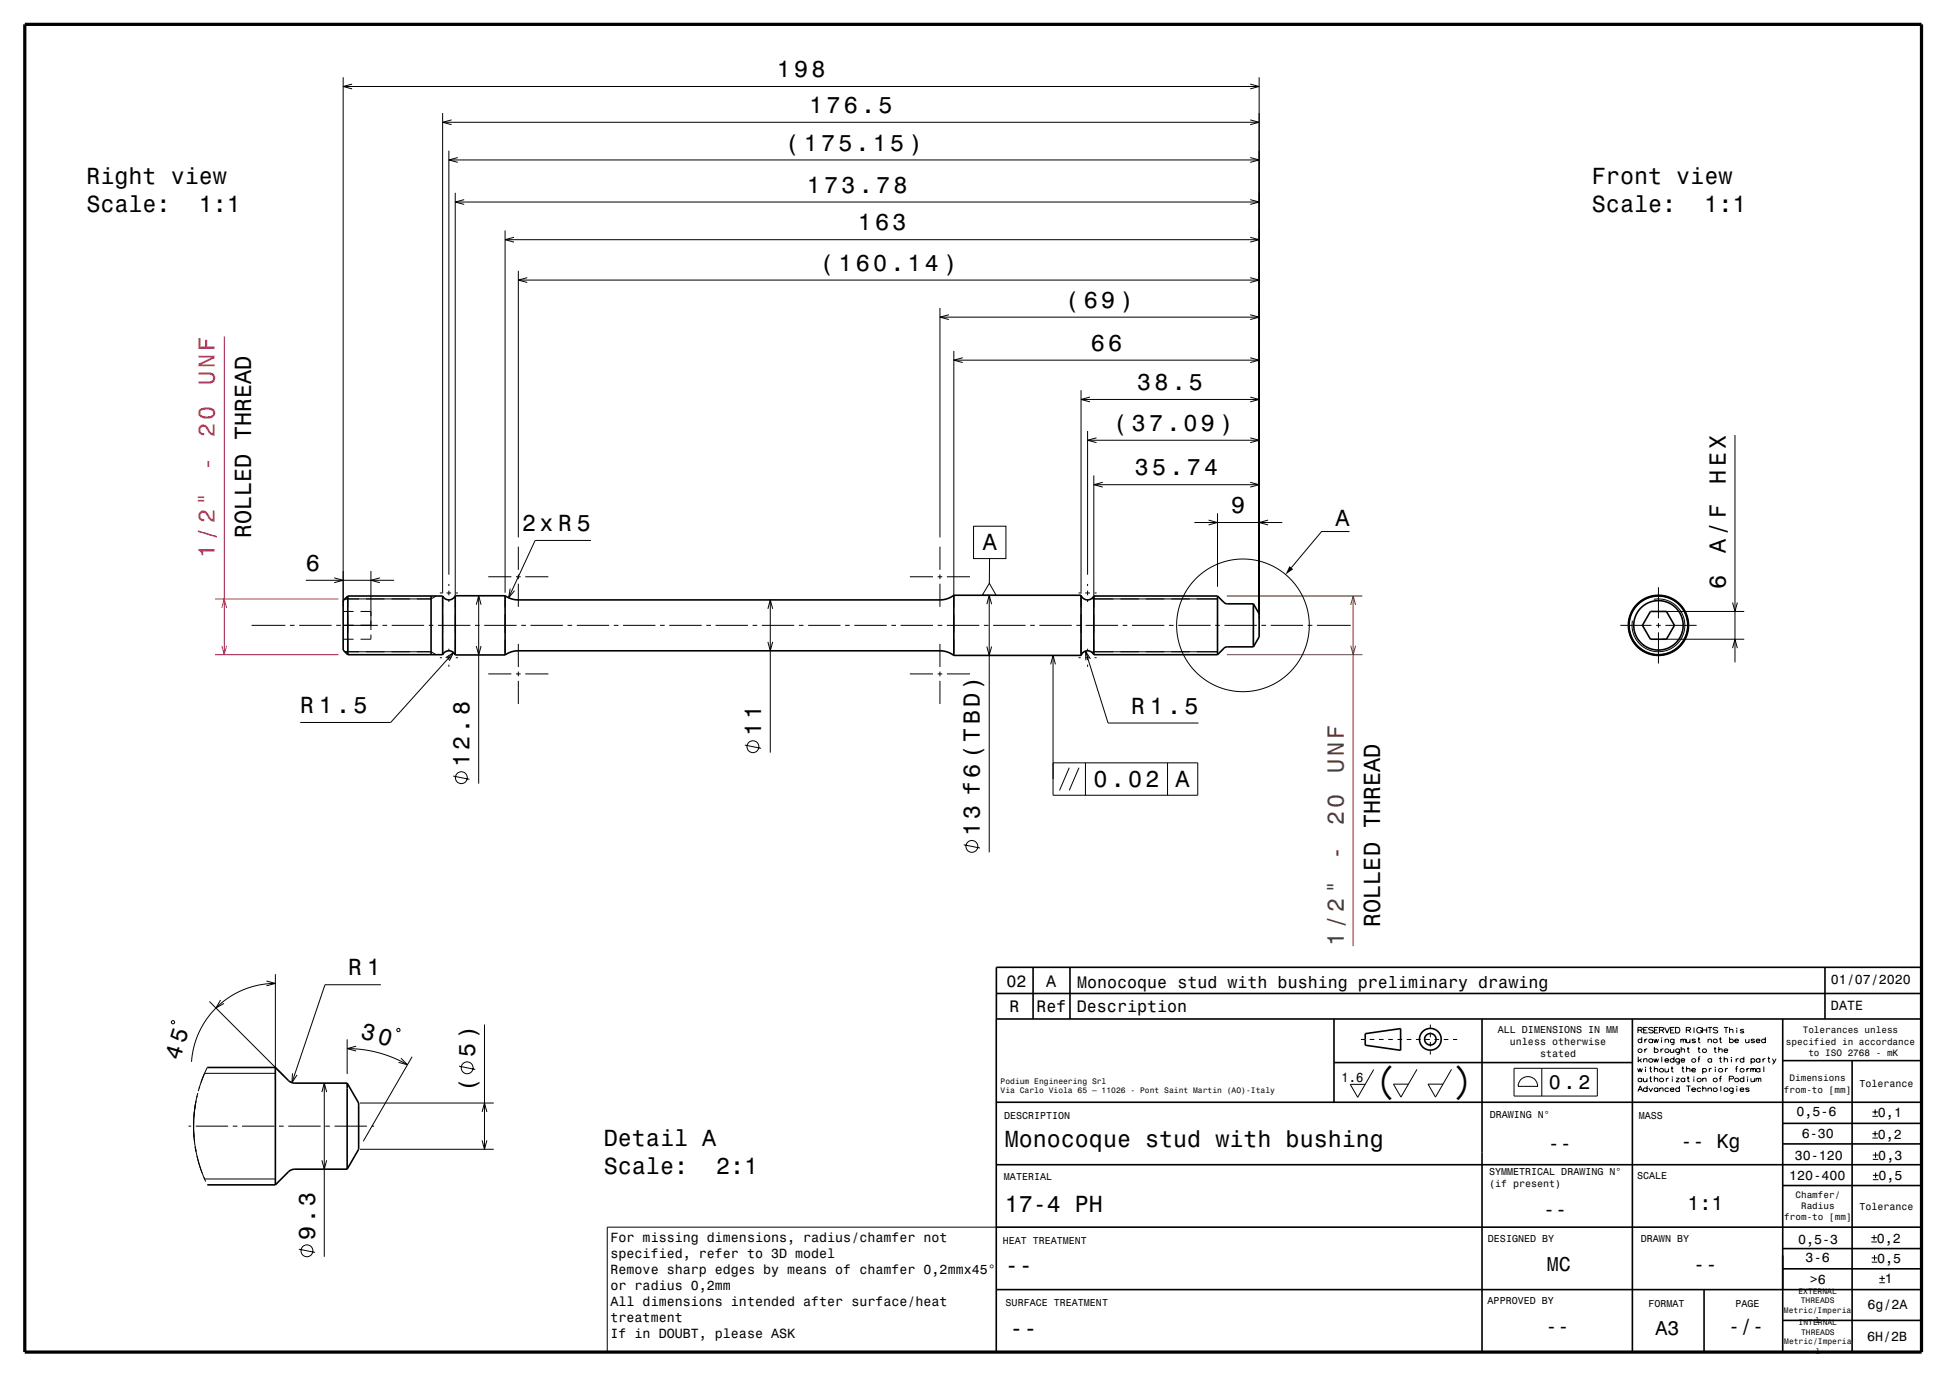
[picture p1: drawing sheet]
<svg xmlns="http://www.w3.org/2000/svg" width="420mm" height="297mm" viewBox="0 0 420 297" stroke-linecap="round" stroke-linejoin="round" font-family="sans-serif">
<g fill="none" stroke="#000" stroke-width=".22">
<path d="M74.2 16.7v114.3M74.2 18.7h198M76.1 18.2l-1.9 .5 1.9 .5M270.2 18.2l2 .5-2 .5M272.2 16.7v117.2M95.7 24.4v103.9M95.7 26.4h176.5M97 32.6v91.6M97 34.6h175.2M97.6 25.9l-1.9 .5 1.9 .5M99 34.1l-2 .5 2 .5M270.2 34.1l2 .5-2 .5"/>
<path d="M270.2 25.9l2 .5-2 .5M98.4 41.7v87M98.4 43.7h173.8M100.3 43.2l-1.9 .5 1.9 .5M109.2 49.8v78.3M109.2 51.8h163M111.1 51.3l-1.9 .5 1.9 .5M112 58.5v57.7M270.2 51.3l2 .5-2 .5M270.2 43.2l2 .5-2 .5M112 60.5h160.2M114 60l-2 .5 2 .6"/>
<path d="M203.2 66.6v49.6M203.2 68.6h69M205.1 68l-1.9 .6 1.9 .5M206.2 75.9v55.4M206.2 77.9h66M208.1 77.3l-1.9 .6 1.9 .5M270.2 77.3l2 .6-2 .5M270.2 68l2 .6-2 .5M270.2 60l2 .5-2 .6M233.7 84.3v44M233.7 86.3h38.5M235.1 93.2v31"/>
<path d="M235.1 95.2h37.1M235.6 85.8l-1.9 .5 1.9 .6M237 94.6l-1.9 .6 1.9 .5M270.2 94.6l2 .6-2 .5M270.2 85.8l2 .5-2 .6M375 94v49.2M112 118.2v5M127.7 116.8h-12l-5.8 12.4M203.2 118.2v5M210.4 113.7h7v7h-7zM236.4 102.8v28.5M236.4 104.8h35.8"/>
<path d="M238.4 104.3l-2 .5 2 .5M258.2 112.9h19M261.2 112.4l2 .5-2 .6M263.2 110.9v15.9M270.2 104.3l2 .5-2 .5M274.1 112.4l-1.9 .5 1.9 .6M291.7 114.9h-6l-6.6 7.8M54.4 135.2h7.3M62.7 135.2h1M64.7 135.2h7M66.1 125.4h19.1M72.2 124.9l2 .5-2 .5"/>
<path d="M72.7 135.2h1M74.2 138.2h2.2M74.2 132.2h2.2M74.2 135.2h7.5M75.2 128.8v2.5M75.2 132.8v4M75.2 138.3v2.7M77.9 132.2h2.3M80.2 137.2v1h-2.3M80.2 123.4v12.8M82.1 124.9l-1.9 .5 1.9 .5M82.7 135.2h1"/>
<path d="M84.7 135.2h7M92.7 135.2h1M94.3 128.8l-1.1 .7h-18.7M94.7 135.2h7M95.1 128.2h.4M95.7 128.8v2.5M95.7 132.8v4M95.7 138.3v2.7M96.5 128.2h1M97 126.2v.5M97 127.7v1M97 129.7v.4"/>
<path d="M98.4 128.8v2.5M98.4 132.8v4M98.4 138.3v2.8M98.5 128.2h.5M102.7 135.2h1M103 130.7l.5-1.9 .5 1.9M103 139.6l.5 2 .5-2M103.5 128.8v40.6M104.7 135.2h7M105.5 124.7h5M109.2 128.8v2.5M109.2 132.8v4"/>
<path d="M109.2 138.3v2.8M110.3 127.2l-.4 2 1.3-1.5M111.5 124.7h1M112 124.2v1M112 126.2v5M112 139.2v5M112.7 135.2h1M113.5 124.7h5M114.7 135.2h7M122.7 135.2h1M124.7 135.2h7M132.7 135.2h1"/>
<path d="M134.7 135.2h7M142.7 135.2h1M144.7 135.2h7M152.7 135.2h1M154.7 135.2h7M162.7 135.2h1M164.7 135.2h7M166 131.6l.5-1.9 .5 1.9M166 138.7l.5 2 .5-2M166.5 129.7v33M172.7 135.2h1M174.7 135.2h7"/>
<path d="M182.7 135.2h1M184.7 135.2h7M192.7 135.2h1M194.7 135.2h7M196.7 124.7h5M202.7 135.2h1M202.7 124.7h1M203.2 124.2v1M203.2 126.2v5M203.2 139.2v5M204.7 135.2h7M204.7 124.7h5"/>
<path d="M206.2 132.8v4M206.2 138.3v2.8M212.7 135.2h1M213.3 139.7l.5 2 .6-2M213.3 130.6l.5-1.9 .6 1.9M213.8 128.7v55.5M213.9 126.1l1.4 2.6h-3zM213.9 120.7v5.4M214.7 135.2h7M222.7 135.2h1M224.7 135.2h7M232.7 135.2h1"/>
<path d="M233.1 128.2h.5M233.7 128.7v2.6M233.7 132.8v4M233.7 138.3v2.8M234.6 128.2h1M234.7 135.2h7M235.1 126.2v.5M235.1 127.7v1M235.1 129.7v.4M236.2 129.5h27M236.4 132.8v4M236.4 138.3v2.7"/>
<path d="M236.6 128.2h.4M242.7 135.2h1M244.7 135.2h7M252.7 135.2h1M254.7 135.2h7M262.7 135.2h1M263.2 128.8v2.5M263.2 132.8v4M263.2 138.3v2.7M264.7 135.2h7M270.9 130.5v3.6M270.9 135.6v3.8"/>
<path d="M270.9 139.6v.2M272.7 135.2h1M274.7 135.2h7M282.7 135.2h1M284.7 135.2h7.3M350.2 135.2h6.8M357.5 129.6a5.7 5.7 0 0 1 6.7 5.2 5.7 5.7 0 0 1-6 6.1 5.7 5.7 0 0 1-5.3-6.7M358 135.2h1M358.5 126.9v6.8M358.5 134.7v1M358.5 136.7v6.7M359.3 138.2h17.7"/>
<path d="M359.3 132.2h17.7M360 135.2h6.7M374.5 130.2l.5 2 .6-2M74.5 140.9h18.7l1.1 .6M75.2 141.3v.2M95.1 142.2h.4M95.7 141.3v.2M96.4 142.1l1.6-1-.9 1.7M96.5 142.2h1M97 140.2v.5M97 141.7v1M97 143.7v.4"/>
<path d="M98 141.1l-13.6 15.1h-19.5M98.4 141.3v.3M98.5 142.2h.5M105.5 145.7h5M109.2 141.3v.3M111.5 145.7h1M112 145.2v1M112 147.2v5M113.5 145.7h5M196.7 145.7h5M202.7 145.7h1M203.2 145.2v1"/>
<path d="M203.2 147.2v5M204.7 145.7h5M206.2 141.4v.3M227.1 143.6l.5-1.9 .5 1.9M227.6 141.7v30.2h31.3v-7h-31.3M233.1 142.2h.5M233.7 141.4v.3M234.6 142.2h1M234.6 140.7l4.9 15.6h19.6M235.1 140.2v.5M235.1 141.7v1M235.1 143.7v.4"/>
<path d="M235.7 142.4l-1.1-1.7 .1 2M236.2 140.9h27M236.4 141.3v.2M236.6 142.2h.4M263.2 141.3v.2M374.5 140.1l.5-1.9 .6 1.9M98 167.8l3.5 .7M161 161.1l3.5 .7M231.1 165.9l-2.1 4.9M233.2 165.9l-2.1 4.9M234.6 164.9v7M252.4 164.9v7"/>
<path d="M208.3 182.6l3.5 .7M45.3 216.5l16.1 16.1M47.7 216.2l-1 1.7 1.7-1M57.6 212.1l1.9 .5-1.9 .5M59.5 212.6l-3.5 .3-3.1 .9-3.1 1.6-2.8 2.1-2.2 2.7-1.7 2.8-1.2 3.3-.5 3.2M59.5 210.6v22.8M82.3 212.9h-12.1l-7.1 21.1M37.1 220.8l.5-.1 .1 .5-.5 .1zM42.3 238.2l-.3 2.5-.2 2.7M42.4 238l-.5 3.4M42.6 236.8l-.6 3.5-.1 3.5M42.8 236.3l-.3 .9"/>
<path d="M43.1 234.9l-.2 1M44.8 230.7l-1.3 3.3M59.5 232h-15.3l-1.2 3.3M63.2 232l-.1 2 1.1-1.6M69.6 236.1l.5-2 .5 2M70.1 234.1v37.6M75 226.7l3.2 .2 3.4 .6 3.3 1.1 3.2 1.6M75 224.7v7.4M77 226.1l-2 .6 2 .5M77.8 238.4h28.9M85.8 222.5l.5-.2 .1 .6-.5 .1zM86.7 228.7l1.4 1.5-2-.6"/>
<path d="M89.1 228.4l-10.6 18.3M99.2 230.5l3.5 .7M104.7 221.5v26.9M294.2 224.7h.9M296.1 224.7h1M296.9 231.2l-3.4 6-1.6-2.8h3.2M298.1 224.7h1M300.1 224.7h1M302.1 224.7h1M304.1 224.7h1M306.1 224.7h1M306.3 231.1l-3.5 6-1.6-2.8h3.2"/>
<path d="M308.1 224.7h1M309.2 221.5v.7M309.2 223.2v1M309.2 225.2v1M309.2 227.2v.7M310.1 224.7h1M312.1 224.7h1M313.8 231.1l-3.5 6-1.6-2.8h3.2M314.1 224.7h.9M327.3 230.9h18v6h-18zM328.9 233.2a2.12 2.12 0 0 1 2.2-.3 2.12 2.12 0 0 1 1.3 1.9h-4.2l.1-.8zM333.3 230.9v6"/>
<path d="M354 230.9l.3 .8 .2-.8 .3 .8 .2-.8M354 235.9l.6-1.2 .5 1.2M354.1 222.7h.7l.2-.4-.3-.2h-.6v1.2M354.1 228.4v1.2M354.2 235.5h.7M354.4 229.2l.5 .4M354.6 222.7l.4 .6M354.9 228.8l-.8 .6M354.9 224.8a.44 .44 0 0 0-.7-.1 .44 .44 0 0 0 0 .6 .44 .44 0 0 0 .7-.1M354.9 233.2a.44 .44 0 0 0-.7-.1 .44 .44 0 0 0 0 .7 .44 .44 0 0 0 .7-.1M354.9 224.2v1.2M354.9 233.1v.7"/>
<path d="M355.3 233.1v.7h.4l.3-.2M355.3 229l.3-.2 .4 .1v.7M355.3 228.8v.8M355.3 222.6h.6M355.6 224.6v.8M355.6 226.7v.8M355.7 230.6h.1M355.7 231v.7M356 233.1v.7M356.1 235.3a.44 .44 0 0 0-.7-.1 .44 .44 0 0 0 0 .7 .44 .44 0 0 0 .7-.1M356.1 234.7v1.2M356.1 224.6l-.4 .1-.1 .2"/>
<path d="M356.1 226.7l-.4 .1-.1 .3M356.2 222.1h-.9v1.2h.9M356.4 235.2l.4 .7 .4-.7M356.6 230.9h.4M356.6 233h.4M356.8 230.5v1l.3 .2M356.8 232.6v1l.3 .2M357.2 224.8a.44 .44 0 0 0-.6-.1 .44 .44 0 0 0 0 .6 .44 .44 0 0 0 .6-.1M357.2 224.6v.8M357.4 222.3l-.4-.2a.43 .43 0 0 0-.6 .3l.8 .4 .2 .3-.6 .2-.4-.2M357.5 224.6l.2 .8 .3-.8 .2 .8 .3-.8M357.5 228.8l.2 .8 .3-.8 .2 .8 .3-.8"/>
<path d="M357.6 226.9a.44 .44 0 0 1 .7-.1 .44 .44 0 0 1 0 .7 .44 .44 0 0 1-.7-.2M357.6 231.1l.3-.2 .4 .1v.7M357.6 233.2l.3-.1h.4v.7M357.6 226.3v1.2M357.6 230.5v1.2M357.6 232.6v1.2M357.6 222.6h.6M358.4 235.3a.44 .44 0 0 0-.7-.1 .44 .44 0 0 0 0 .7 .44 .44 0 0 0 .7-.1M358.4 235.2v.7M358.5 222.1h-.9v1.2h.9M358.7 222.7h.7l.2-.4-.2-.2h-.7v1.2M358.8 235.4l.3-.2h.3l.1 .7"/>
<path d="M358.8 235.2v.7M359 226.7v.8M359.2 224.3h.1M359.2 224.7v.7M359.2 228.4v1.2M359.2 222.7l.4 .6M359.6 226.7l-.4 .1-.2 .3M359.8 222.1l.6 1.2 .5-1.2M359.9 229.2l.2 .4h.3l.3-.2M359.9 230.9l.1 .8h.3l.4-.2M359.9 224.8l.4-.2 .3 .1 .1 .7M359.9 229l.5-.2 .3 .4h-.8z"/>
<path d="M359.9 224.6v.8M360.2 233.1v.7M360.7 230.9v.8M360.7 235.3a.44 .44 0 0 0-.7-.1 .44 .44 0 0 0 0 .7 .44 .44 0 0 0 .7-.1M360.7 233.1h-.3l-.2 .3M361 235.5l.2 .4h.4l.3-.1M361.1 226.7v.7l.4 .1 .3-.2M361.1 235.3l.5-.1 .3 .3h-.9zM361.1 222.6h.6M361.2 230.9h.5M361.4 230.5v1l.3 .2M361.5 232.7h.1"/>
<path d="M361.5 233.1v.7M361.8 226.7v.8M361.9 224.8a.44 .44 0 0 0-.7-.1 .44 .44 0 0 0 0 .6 .44 .44 0 0 0 .7-.1M361.9 224.6l-.1 1.1h-.5M361.9 229a.44 .44 0 0 0-.7-.1 .44 .44 0 0 0 0 .7 .44 .44 0 0 0 .7-.2M361.9 228.4v1.2M362 222.1h-.9v1.2h.9M362.2 222.1h.5a.64 .64 0 0 1 .4 .6 .64 .64 0 0 1-.4 .6h-.5zM362.3 233.1h.7l-.7 .7h.7M363 226.9a.44 .44 0 0 0-.6-.1 .44 .44 0 0 0 0 .7 .44 .44 0 0 0 .6-.2M363 226.7v1.1l-.6 .1M363 229a.44 .44 0 0 0-.6-.1 .44 .44 0 0 0 0 .7 .44 .44 0 0 0 .6-.2"/>
<path d="M363 228.8v1.1l-.6 .1M363 235.3a.44 .44 0 0 0-.6-.1 .44 .44 0 0 0 0 .7 .44 .44 0 0 0 .6-.1M363 234.7v1.2M363.3 224.8l.3-.2 .3 .2 .3-.2 .2 .8M363.3 224.6v.8M363.4 229.2l.2 .4h.3l.3-.2M363.4 226.9l.3-.2 .4 .1v.7M363.4 229l.5-.2 .3 .4h-.8zM363.4 226.3v1.2M363.5 230.9h.5M363.7 230.5v1l.4 .2M363.9 224.8v.6"/>
<path d="M364.2 233.2a.44 .44 0 0 0-.7-.1 .44 .44 0 0 0 0 .7 .44 .44 0 0 0 .7-.1M364.2 233.1v.7M364.5 222.7h.7l.2-.4-.2-.2h-.7v1.2M364.5 234.7h.9M364.5 224.6l.1 .7 .4 .1 .3-.2M364.6 231.1l.3-.2 .3 .1 .1 .7M364.6 230.5v1.2M364.7 226.7h.5M364.7 233h.5M364.9 226.3v1l.3 .2M364.9 232.6v1l.3 .2M365 234.7v1.2"/>
<path d="M365.1 222.7l.3 .6M365.3 224.6v.8M365.7 231.3l.2 .4h.3l.3-.2M365.7 235.5l.2 .4h.3l.3-.1M365.7 231.1l.5-.2 .3 .4h-.8zM365.7 235.3l.5-.1 .3 .3h-.8zM366.1 232.7h.1M366.1 233.1v.7M366.2 222.1v1.2M366.5 224.8l-.3-.2-.3 .1-.2 .1 .8 .5-.5 .1-.3-.2M367 224.6h.5M367 226.7h.5"/>
<path d="M367 228.9h.5M367.2 224.2v1l.4 .2M367.2 226.3v1l.4 .2M367.5 228.4l-.3 .2v1M367.7 235.3a.44 .44 0 0 0-.7-.1 .44 .44 0 0 0 0 .7 .44 .44 0 0 0 .7-.1M367.9 222.4a.59 .59 0 0 0-.9-.2 .59 .59 0 0 0 0 .9 .59 .59 0 0 0 .9-.1v-.2h-.4M368 222.6h.9M368 222.1v1.2M368.1 231.1a.45 .45 0 0 1 .6-.1 .45 .45 0 0 1 0 .7 .45 .45 0 0 1-.6-.2M368.1 233.2l.3-.1h.3l.1 .7M368.1 235.4l.3-.2h.3l.1 .7M368.1 230.9v1.2"/>
<path d="M368.1 233.1v.7M368.1 234.7v1.2M368.9 222.1v1.2M369.2 222.1h.9M369.2 224.8l.3-.2 .4 .1 .1 .7M369.2 235.4l.3-.2h.4l.1 .7M369.2 224.6v.8M369.2 235.2v.7M369.5 230.9v.8M369.6 222.1v1.2M370 229a.44 .44 0 0 0-.7-.1 .44 .44 0 0 0 0 .7 .44 .44 0 0 0 .7-.2M370 228.8v.8"/>
<path d="M370 230.9l-.3 .1-.2 .3M370.5 226.7h.5M370.7 226.3v1l.3 .2M370.8 230.6h.1M370.8 231v.7M371.3 222.3l-.4-.2a.43 .43 0 0 0-.6 .3l1 .5a.57 .57 0 0 1-1 .2M371.5 226.9l.4-.2 .3 .1 .1 .7M371.5 226.3v1.2M371.7 224.6h.4M371.7 228.8h.4M371.7 233.1h.4M371.9 224.2v1l.3 .2"/>
<path d="M371.9 228.4v1l.3 .2M372 234.7v1.2M372.2 232.6l-.4 .2v1M372.6 222.1h1M372.7 227.1l.2 .4h.3l.3-.2M372.7 226.9l.5-.2 .3 .4h-.8zM372.7 229l.3-.2 .4 .1v.7M372.7 228.4v1.2M373 230.9v.8M373.1 222.1v1.2M373.5 230.9l-.3 .1-.2 .3M373.8 233.2h.7l.2-.4-.2-.2h-.7v1.2"/>
<path d="M373.9 222.7l.3-.2 .3 .1 .1 .7M373.9 224.8a.45 .45 0 0 1 .6-.1 .45 .45 0 0 1 0 .7 .45 .45 0 0 1-.6-.2M373.9 222.1v1.2M373.9 224.2v1.2M374.3 228.5h.1M374.3 228.9v.7M374.6 235.3a.44 .44 0 0 0-.6-.1 .44 .44 0 0 0 0 .7 .44 .44 0 0 0 .6-.1M374.6 235.2v1l-.5 .1M375 224.9l.2 .5h.3l.3-.2M375 224.8l.5-.2 .3 .4h-.8zM375.2 231h.4M375.3 228.8v.8"/>
<path d="M375.4 222.2h.1M375.4 234.9h.1M375.4 222.6v.7M375.4 235.2v.7M375.7 230.5l-.4 .2v1M375.8 228.8l-.3 .1-.2 .3M376.1 235.5l.2 .4h.4l.3-.1M376.2 235.3l.5-.1 .3 .3h-.9zM377 222.7l-.3-.2h-.4l-.1 .2 .8 .4-.5 .2-.3-.2M377 229a.44 .44 0 0 0-.7-.1 .44 .44 0 0 0 0 .7 .44 .44 0 0 0 .7-.2M377 233.2a.44 .44 0 0 0-.7-.1 .44 .44 0 0 0 0 .7 .44 .44 0 0 0 .7-.1M377 228.4v1.2"/>
<path d="M377 232.6v1.2M377.3 224.6l.1 .7 .3 .1 .4-.2M377.6 230.9v.8M377.8 232.7h.1M377.8 233.1v.7M378.1 224.6v.8M378.1 235.3l-.3-.1-.5 .1 .8 .4-.1 .2-.7-.1M378.1 230.9l-.3 .1-.2 .3M378.4 231.2l.3-.3 .3 .3 .3-.3 .2 .8M378.4 230.9v.8M378.5 233.1v.7h.4l.3-.2M378.5 229a.45 .45 0 0 1 .7-.1 .45 .45 0 0 1 0 .7 .45 .45 0 0 1-.7-.2"/>
<path d="M378.5 228.8v1.2M379 231.2v.5M379.2 233.1v.7M379.3 224.8l-.3-.2-.3 .1-.2 .1 .8 .5-.5 .1-.3-.2M379.6 233.3l.3-.2 .2 .2 .4-.2 .1 .7M379.6 233.1v.7M379.6 224.9l.2 .5h.4l.2-.2M379.7 224.8l.5-.2 .2 .4h-.8zM380.1 233.3v.5M380.4 229a.44 .44 0 0 0-.6-.1 .44 .44 0 0 0 0 .7 .44 .44 0 0 0 .6-.2M380.4 231.1a.44 .44 0 0 0-.6-.1 .44 .44 0 0 0 0 .7 .44 .44 0 0 0 .6-.2M380.4 228.8v.8"/>
<path d="M380.4 230.9v.8M381.1 228.8v.8M381.3 230.5v1.2M381.6 224.8a.44 .44 0 0 0-.7-.1 .44 .44 0 0 0 0 .6 .44 .44 0 0 0 .7-.1M381.6 224.2v1.2M381.6 228.8l-.3 .1-.2 .3M382.1 228.8h.5M382.3 228.4v1l.3 .2M383.1 228.8l.4 .8M383.9 228.8l-.5 1-.3 .2M405.3 239.8v1.2M40.8 243.4h.5"/>
<path d="M41.8 243.4l.3 3.5M41.9 242.4l-.1 1M41.9 244.8v1M42 246.8l.7 3.4 1 3.4M42.2 247.9l.2 1M42.3 243.4h7M42.4 248.9h.1M42.6 249.9l.7 2.6 .9 2.3h15.3M44.1 254.5l.4 .9M44.8 256.1h.1M50.3 243.4h1M52.3 243.4h7"/>
<path d="M60.3 243.4h1M62.3 243.4h7M69.6 250.8l.5 1.9 .5-1.9M70.3 243.4h1M72.3 243.4h7M77.8 248.4h28.9M80.3 243.4h.6M104.2 240.4l.5-2 .5 2M104.2 246.5l.5 1.9 .5-1.9M404.7 246h1.2M404.7 245.1h1.2M404.7 241.3h1.2"/>
<path d="M404.7 240.4h1.2M404.8 250.6h1.2M404.8 249.7h1.2M404.8 255h1.2M404.8 254.1h1.2M405.3 244.5v1.2M405.4 249.1v1.2M405.4 253.5v1.2M64.6 270l3.5 .7M215.4 265.3h-84.1v27M404.5 268.5h1.2M404.5 267.5h1.2"/>
<path d="M404.6 272.8h1.2M404.6 271.9h1.2M405.1 266.9v1.2M405.2 271.3v1.2M406.2 277.3h1.2M406.2 276.3h1.2M406.8 275.7v1.2"/>
<circle cx="268.7" cy="135.2" r="14.3"/>
<circle cx="99.7" cy="168.1" r="1.28"/>
<circle cx="162.8" cy="161.4" r="1.28"/>
<circle cx="210.1" cy="183" r="1.28"/>
<circle cx="101" cy="230.8" r="1.28"/>
<circle cx="354.5" cy="227.1" r=".43"/>
<circle cx="356.8" cy="229.3" r=".43"/>
<circle cx="359.2" cy="231.4" r=".43"/>
<circle cx="359.2" cy="233.5" r=".43"/>
<circle cx="360.3" cy="227.1" r=".43"/>
<circle cx="366.1" cy="229.3" r=".43"/>
<circle cx="367.3" cy="233.5" r=".43"/>
<circle cx="368.4" cy="227.1" r=".43"/>
<circle cx="370.8" cy="225" r=".43"/>
<circle cx="370.8" cy="233.5" r=".43"/>
<circle cx="370.8" cy="235.6" r=".43"/>
<circle cx="371.9" cy="231.4" r=".43"/>
<circle cx="373.1" cy="235.6" r=".43"/>
<circle cx="375.4" cy="233.5" r=".43"/>
<circle cx="376.6" cy="231.4" r=".43"/>
<circle cx="66.4" cy="270.4" r="1.28"/>
</g>
<path d="M48.5 72.7v68.8M46.5 129.5h26.7M47.9 139.6l.6 1.9 .5-1.9M47.9 131.4l.6-1.9 .5 1.9M46.5 141.5h26.7" fill="none" stroke="#ff0080" stroke-width=".22"/>
<path d="M265.2 128.8h29.3M292 139.6l.5 1.9 .5-1.9M292 130.8l.5-2 .5 2M292.5 128.8v75.7M265.2 141.5h29.3" fill="none" stroke="#804000" stroke-width=".22"/>
<g fill="none" stroke="#000" stroke-width=".35">
<path d="M75.2 128.8v12.7M75.2 128.8l-1 1v10.7l1 1M75.2 128.8h20.5M93.2 128.8v12.7M95.7 128.8v12.7M98.4 128.8a1.5 1.5 0 0 1-1.3 .9 1.5 1.5 0 0 1-1.4-.9M98.4 128.8v12.8M98.4 128.8h10.8M109.2 128.8v12.8M206.2 128.7l-1.3 .7-1.7 .3h-91.2l-1.5-.3-1.3-.6M206.2 128.7v13M206.2 128.7h27.5"/>
<path d="M233.7 128.7a1.5 1.5 0 0 0 1.3 1 1.5 1.5 0 0 0 1.4-.9M233.7 128.7v13M236.4 128.8v12.7M236.4 128.8h26.8M263.2 128.8l1.8 1.7h5.9M263.2 128.8v12.7M270.9 139.8l-5.9 .1-.4 .2-1.4 1.4M270.9 130.5l1.3 2.2v5l-1.3 2.1M270.9 130.5v9.3M356.8 132.2h3.4l1.8 3-1.8 3h-3.4l-1.8-3zM75.2 141.5h20.5M95.7 141.5a1.5 1.5 0 0 1 1.4-.8 1.5 1.5 0 0 1 1.3 .9"/>
<path d="M98.4 141.6h10.8M109.2 141.6l1.4-.7 1.4-.2h91.2l1.7 .3 1.3 .7M206.2 141.7h27.5M236.4 141.5a1.5 1.5 0 0 0-1.4-.8 1.5 1.5 0 0 0-1.3 1M236.4 141.5h26.8M215.5 214.7h200.1M223.3 209.1v11.2M231.3 209.1v11.1M394.5 209.1v11.2M415.4 206.8v85.5h-200v-83.2h200M44.8 230.7h14.7M59.5 230.7l3 3 .9 .4h11.6"/>
<path d="M59.5 230.7v25.4M75 234.1l2.5 4.3v10l-2.5 4.3M75 234.1v18.6M215.4 220.3h200M215.4 238.3h200M288.4 220.3v18M288.4 229.7h64.5M295.1 223.4l7.7-1.1v4.7l-7.7-1.1zM320.4 220.3v72M352.9 220.3v72M385.4 220.3v72M385.4 229.3h30"/>
<path d="M400.4 229.3v63M44.8 256.1h14.7M75 252.7l-11.8 .1-.8 .5-2.9 2.8M215.4 251.8h200M385.4 247.3h30M385.4 256.3h30M385.4 242.8h30M215.4 265.3h200M215.4 278.8h200M368.4 278.8v13.5M385.4 274.3h30M385.4 269.9h30"/>
<path d="M385.3 285.4h30"/>
<circle cx="358.5" cy="135.2" r="6.4"/>
<circle cx="358.5" cy="135.2" r="6.5"/>
<circle cx="358.5" cy="135.2" r="6.3"/>
<circle cx="358.5" cy="135.2" r="5.3"/>
<circle cx="309.2" cy="224.6" r="1.25"/>
<circle cx="309.2" cy="224.6" r="2.35"/>
</g>
<path d="M5.4 5.3h410v287h-410z" fill="none" stroke="#000" stroke-width=".7" stroke-linecap="butt"/>
<path d="M278.7 122.4l.8 .6-1.6 1.2z" fill-rule="evenodd" fill="#000"/>
<g font-size="8.9">
<text x="298.4" y="237.2">(</text>
<text x="314.6" y="237.2">)</text>
</g>
<g font-size="5.1">
<text x="77.8" y="224.4" transform="rotate(15 77.8 224.4)">30</text>
<text x="38.9" y="229.3" transform="rotate(-73 38.9 229.3)">45</text>
</g>
<g font-size="5">
<text x="167.9" y="16.7">198</text>
<text x="174.9" y="24.4">176.5</text>
<text x="169.7" y="32.6">( 175.15 )</text>
<text x="18.7" y="39.8">Right view</text>
<text x="174.4" y="41.7">173.78</text>
<text x="344.1" y="39.8">Front view</text>
<text x="18.7" y="45.8">Scale:</text>
<text x="43" y="45.8">1:1</text>
<text x="344.1" y="45.8">Scale:</text>
<text x="368.4" y="45.8">1:1</text>
<text x="185.4" y="49.8">163</text>
<text x="177.2" y="58.5">( 160.14 )</text>
<text x="230.3" y="66.6">( 69 )</text>
<text x="235.8" y="75.9">66</text>
<text x="245.8" y="84.3">38.5</text>
<text x="240.6" y="93.2">( 37.09 )</text>
<text x="245.3" y="102.8">35.74</text>
<text x="373" y="104.6" transform="rotate(-90 373 104.6)">HEX</text>
<text x="266.2" y="110.9">9</text>
<text x="288.7" y="113.7">A</text>
<text x="54.3" y="116.4" transform="rotate(-90 54.3 116.4)">ROLLED THREAD</text>
<text x="112.9" y="114.8">2x R 5</text>
<text x="212.4" y="119">A</text>
<text x="373" y="119.5" transform="rotate(-90 373 119.5)">A/F</text>
<text x="66.1" y="123.4">6</text>
<text x="373" y="127.3" transform="rotate(-90 373 127.3)">6</text>
<text x="64.9" y="154.2">R 1.5</text>
<text x="244.5" y="154.3">R 1.5</text>
<text x="164.5" y="159.1" transform="rotate(-90 164.5 159.1)">11</text>
<text x="101.5" y="165.8" transform="rotate(-90 101.5 165.8)">12.8</text>
<text x="236.4" y="170.1">0.02</text>
<text x="254.1" y="170.1">A</text>
<text x="211.8" y="180.7" transform="rotate(-90 211.8 180.7)">13 f6 (TBD)</text>
<text x="298.4" y="200.3" transform="rotate(-90 298.4 200.3)">ROLLED THREAD</text>
<text x="75.3" y="210.9">R 1</text>
<text x="102.7" y="228.5" transform="rotate(-90 102.7 228.5)">5 )</text>
<text x="102.7" y="236.1" transform="rotate(-90 102.7 236.1)">(</text>
<text x="130.5" y="247.7">Detail A</text>
<text x="217.2" y="247.9">Monocoque stud with bushing</text>
<text x="130.5" y="253.8">Scale:</text>
<text x="154.8" y="253.8">2:1</text>
<text x="217.2" y="261.9">17-4 PH</text>
<text x="68.1" y="268.1" transform="rotate(-90 68.1 268.1)">9.3</text>
<text x="217.2" y="275.1">--</text>
<text x="218.2" y="288.8">--</text>
</g>
<g font-size="5" fill="#ff0080">
<text x="46.5" y="83.2" transform="rotate(-90 46.5 83.2)">UNF</text>
<text x="46.5" y="94.4" transform="rotate(-90 46.5 94.4)">20</text>
<text x="46.5" y="101.9" transform="rotate(-90 46.5 101.9)">-</text>
<text x="46.5" y="120.6" transform="rotate(-90 46.5 120.6)">1/2&quot;</text>
</g>
<g font-size="5" fill="#804000">
<text x="290.5" y="167.2" transform="rotate(-90 290.5 167.2)">UNF</text>
<text x="290.5" y="178.4" transform="rotate(-90 290.5 178.4)">20</text>
<text x="290.5" y="185.8" transform="rotate(-90 290.5 185.8)">-</text>
<text x="290.5" y="204.5" transform="rotate(-90 290.5 204.5)">1/2&quot;</text>
</g>
<g font-size="4.3">
<text x="334.8" y="235.4">0.2</text>
<text x="334.6" y="248.6">--</text>
<text x="363.3" y="248.2">-- Kg</text>
<text x="333.6" y="262.9">--</text>
<text x="364.8" y="261.6">1:1</text>
<text x="334.3" y="274.7">MC</text>
<text x="366" y="274.8">--</text>
<text x="334.1" y="288.1">--</text>
<text x="357.9" y="288.6">A3</text>
<text x="373.5" y="288.2">-/-</text>
</g>
<g font-size="3.6">
<text x="217.6" y="213.3">02</text>
<text x="226.1" y="213.3">A</text>
<text x="232.8" y="213.5">Monocoque stud with bushing preliminary drawing</text>
<text x="218.2" y="218.7">R</text>
<text x="224.1" y="218.7">Ref</text>
<text x="232.8" y="218.7">Description</text>
</g>
<g font-size="2.9">
<text x="395.7" y="212.8">01/07/2020</text>
<text x="395.8" y="218.2">DATE</text>
<text x="290" y="233.8">1.6</text>
<text x="388.3" y="241.3">0,5-6</text>
<text x="405.9" y="241.4">0,1</text>
<text x="388" y="250.7">30-120</text>
<text x="389.5" y="246.1">6-30</text>
<text x="405.9" y="246.1">0,2</text>
<text x="406" y="250.7">0,3</text>
<text x="386.8" y="255">120-400</text>
<text x="406" y="255.1">0,5</text>
<text x="132" y="268.5">For missing dimensions, radius/chamfer not</text>
<text x="388.7" y="268.8">0,5-3</text>
<text x="405.7" y="268.6">0,2</text>
<text x="132" y="272">specified, refer to 3D model</text>
<text x="132" y="275.4">Remove sharp edges by means of chamfer 0,2mmx45°</text>
<text x="390.3" y="272.9">3-6</text>
<text x="405.8" y="273">0,5</text>
<text x="132" y="278.9">or radius 0,2mm</text>
<text x="391.2" y="277.5">&gt;6</text>
<text x="407.4" y="277.4">1</text>
<text x="132" y="282.3">All dimensions intended after surface/heat</text>
<text x="132" y="285.8">treatment</text>
<text x="403.7" y="283">6g/2A</text>
<text x="132" y="289.2">If in DOUBT, please ASK</text>
<text x="403.6" y="289.8">6H/2B</text>
</g>
<g font-size="2.2">
<text x="323.8" y="223.2">ALL DIMENSIONS IN MM</text>
<text x="326.4" y="225.8">unless otherwise</text>
<text x="332.9" y="228.4">stated</text>
<text x="401.9" y="234.9">Tolerance</text>
<text x="217" y="241.8">DESCRIPTION</text>
<text x="322" y="241.7">DRAWING N°</text>
<text x="354.3" y="242">MASS</text>
<text x="217" y="255">MATERIAL</text>
<text x="321.9" y="254">SYMMETRICAL DRAWING N°</text>
<text x="321.9" y="256.6">(if present)</text>
<text x="353.9" y="254.8">SCALE</text>
<text x="401.9" y="261.5">Tolerance</text>
<text x="216.7" y="269">HEAT TREATMENT</text>
<text x="321.6" y="268.5">DESIGNED BY</text>
<text x="354.7" y="268.5">DRAWN BY</text>
<text x="321.6" y="281.8">APPROVED BY</text>
<text x="217.4" y="282.2">SURFACE TREATMENT</text>
<text x="356.3" y="282.6">FORMAT</text>
<text x="375.1" y="282.5">PAGE</text>
</g>
<g font-size="2">
<text x="386" y="225.8">specified in accordance</text>
<text x="389.7" y="223.4">Tolerances unless</text>
<text x="386.8" y="233.8">Dimensions</text>
<text x="390.9" y="228.2">to ISO 2768 - mK</text>
<text x="385.6" y="236.2">from-to [mm]</text>
<text x="385.7" y="263.8">from-to [mm]</text>
<text x="388.1" y="258.9">Chamfer/</text>
<text x="389.3" y="261.3">Radius</text>
</g>
<g font-size="1.7">
<text x="216.3" y="234.2">Podium Engineering Srl</text>
<text x="216.3" y="236.3">Via Carlo Viola 65 – 11026 - Pont Saint Martin (AO)-Italy</text>
<text x="388.7" y="279.7">EXTERNAL</text>
<text x="389.3" y="281.7">THREADS</text>
<text x="385.6" y="283.8">Metric/Imperia</text>
<text x="388.8" y="286.4">INTERNAL</text>
<text x="392.4" y="285.9">l</text>
<text x="385.7" y="290.5">Metric/Imperia</text>
<text x="389.3" y="288.5">THREADS</text>
<text x="392.4" y="292.6">l</text>
</g>
</svg>
